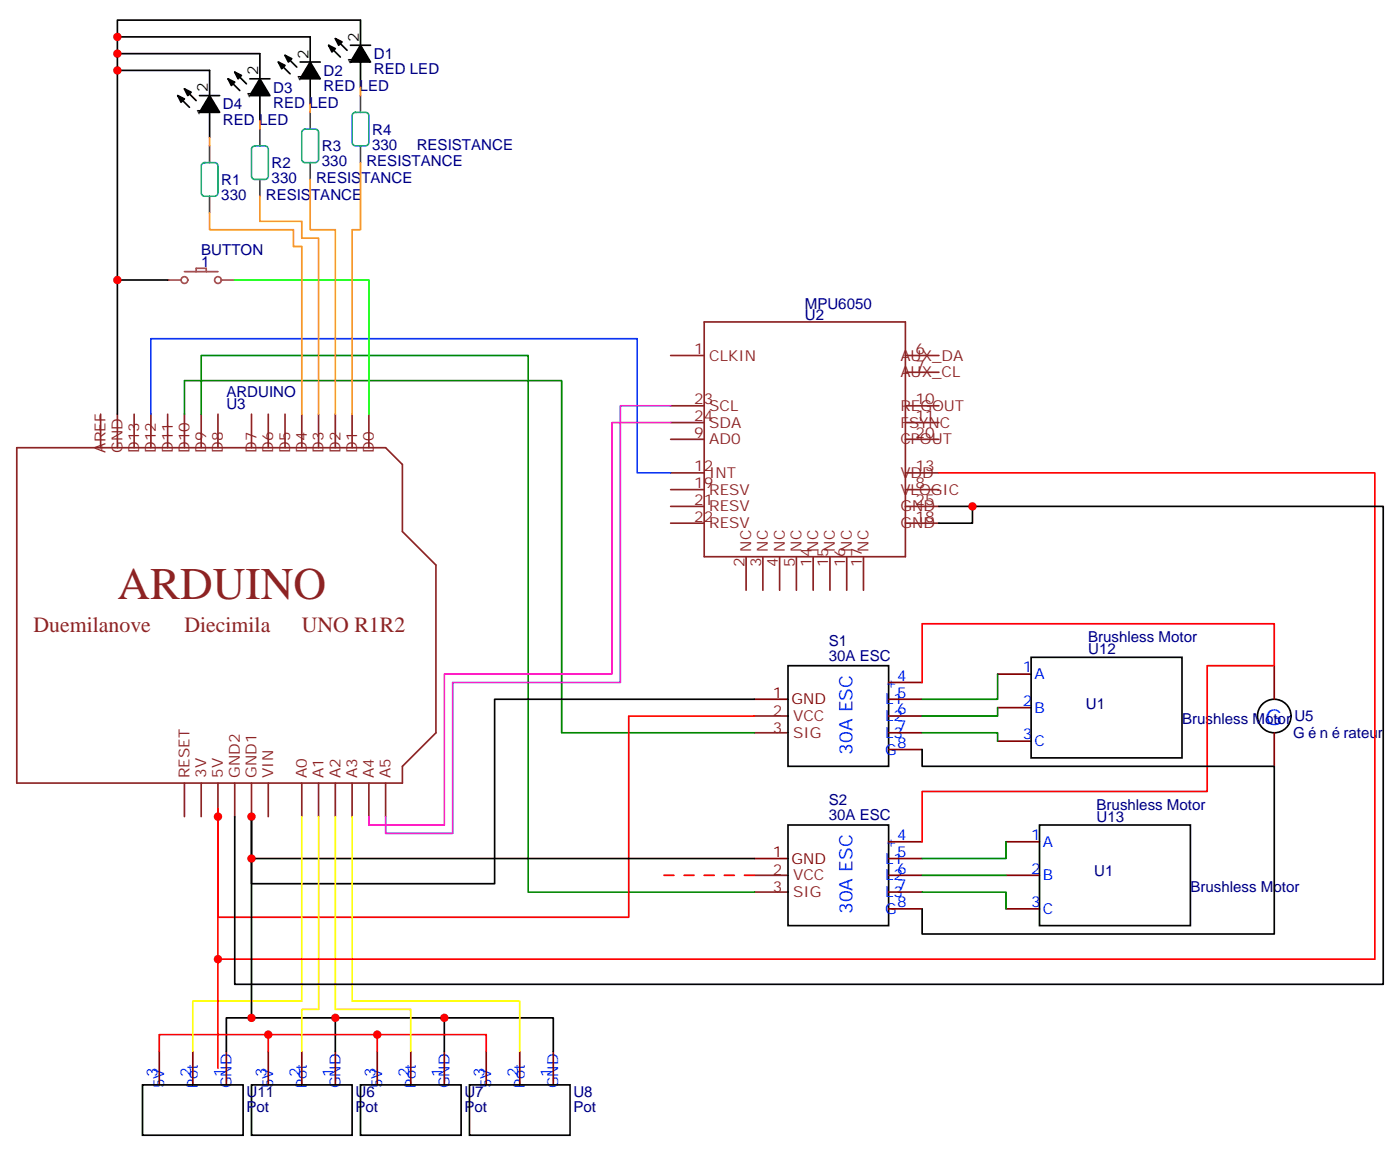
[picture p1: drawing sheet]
<svg xmlns="http://www.w3.org/2000/svg" width="295mm" height="242mm" viewBox="0 0 295 242" stroke-linecap="round" stroke-linejoin="round" font-family="sans-serif">
<g fill="none" stroke="#8c2424" stroke-width=".35">
<path d="M141.1 74.8h7.1M148.2 67.7h42.3v49.4h-42.3zM190.5 74.8h7.1M190.5 78.3h7.1M3.5 94.2h77.6l3.6 3.5v14.1l7 7.1v35.3l-7 7v3.5h-81.2zM21.2 87.1v7.1M24.7 87.1v7.1M28.2 87.1v7.1M31.7 87.1v7.1M35.3 87.1v7.1M38.8 87.1v7.1M42.3 87.1v7.1"/>
<path d="M45.9 87.1v7.1M52.9 87.1v7.1M56.4 87.1v7.1M60 87.1v7.1M63.5 87.1v7.1M67 87.1v7.1M70.6 87.1v7.1M74.1 87.1v7.1M77.6 87.1v7.1M141.1 92.4h7.1M141.1 85.4h7.1M141.1 88.9h7.1"/>
<path d="M141.1 99.5h7.1M190.5 92.4h7.1M190.5 85.4h7.1M190.5 88.9h7.1M190.5 99.5h7.1M141.1 103h7.1M141.1 110.1h7.1M141.1 106.5h7.1M157 117.1v7.1M160.5 117.1v7.1M164 117.1v7.1M167.6 117.1v7.1"/>
<path d="M171.1 117.1v7.1M174.6 117.1v7.1M178.2 117.1v7.1M181.7 117.1v7.1M190.5 103h7.1M190.5 110.1h7.1M190.5 106.5h7.1M158.7 150.6h7.1M158.7 154.2h7.1M38.8 164.7v7.1M42.3 164.7v7.1M45.9 164.7v7.1"/>
<path d="M49.4 164.7v7.1M52.9 164.7v7.1M56.4 164.7v7.1M63.5 164.7v7.1M67 164.7v7.1M70.6 164.7v7.1M74.1 164.7v7.1M77.6 164.7v7.1M81.1 164.7v7.1M158.7 184.1h7.1M158.7 187.7h7.1"/>
</g>
<g fill="none" stroke="#870000" stroke-width=".35">
<path d="M158.7 147.1h7.1M187 147.1h7M187 150.6h7M187 154.2h7M187 143.6h7M187 157.7h7M209.9 141.8h7.1M209.9 148.9h7.1M209.9 155.9h7.1M268.1 140.1v7M268.1 154.2v7M187 177.1h7"/>
<path d="M211.7 177.1h7M158.7 180.6h7.1M187 180.6h7M187 184.1h7M187 187.7h7M187 191.2h7M211.7 184.1h7M211.7 191.2h7M33.5 221.2v7M40.6 221.2v7M47.6 221.2v7M56.4 221.2v7"/>
<path d="M63.5 221.2v7M70.6 221.2v7M79.4 221.2v7M86.4 221.2v7M93.5 221.2v7M102.3 221.2v7M109.4 221.2v7M116.4 221.2v7"/>
</g>
<g fill="none" stroke="#000" stroke-width=".35">
<path d="M217 138.3h31.7v21.2h-31.7zM165.8 140.1h21.2v21.1h-21.2zM165.8 173.6h21.2v21.1h-21.2zM218.7 173.6h31.8v21.1h-31.8zM30 228.2h21.2v10.6h-21.2zM52.9 228.2h21.2v10.6h-21.2zM75.8 228.2h21.2v10.6h-21.2zM98.8 228.2h21.1v10.6h-21.1z"/>
<circle cx="268.1" cy="150.6" r="3.5"/>
</g>
<g fill="none" stroke="#a64a4a" stroke-width=".35">
<path d="M35.3 58.9h2.8M38.8 57.2h7.1M41.3 57.2v-.8h2.1v.8M46.6 58.9h2.8"/>
<circle cx="38.8" cy="58.9" r=".71"/>
<circle cx="45.9" cy="58.9" r=".71"/>
</g>
<g fill="#a64a4a">
<circle cx="49.4" cy="58.9" r=".18"/>
<circle cx="35.3" cy="58.9" r=".18"/>
</g>
<g fill="none" stroke="#000" stroke-width=".35">
<path d="M24.7 14.8v-3.5h30v5.3M24.7 11.3v-3.5h40.6v5.3M24.7 7.8v-3.6h51.1v5.3M38.8 18.7l2.5 2.5M48 16.6l2.4 2.5M49.4 15.2l2.5 2.4M52.6 16.6h4.2M58.6 13.1l2.4 2.4M60 11.6l2.4 2.5M63.1 13.1h4.3M65.3 16.6v5.3M69.1 9.5l2.5 2.5"/>
<path d="M70.6 8.1l2.4 2.5M73.7 9.5h4.3M75.8 13.1v5.2M37.4 20.1l2.5 2.5M42 20.1h4.2M44.1 20.1v-5.3h-19.4v44.1M44.1 23.6v5.3M54.7 20.1v5.3M35.3 58.9h-10.6v28.2M197.6 106.5h93.4v100.6h-241.6v-35.3M204.6 106.5v3.6h-7M158.7 147.1h-54.6v38.8h-51.2v-5.3"/>
<path d="M194 157.7v3.5h74.1v35.3h-74.1v-5.3M158.7 180.6h-105.8v-8.8v42.3M70.6 214.1h-23v7.1M93.5 214.1h-22.9v7.1M93.5 221.2v-7.1h22.9v7.1"/>
</g>
<path d="M38.8 18.7l1.4 .7-.7 .7zM48 16.6l1.4 .7-.7 .7zM49.4 15.2l1.4 .7-.7 .7zM58.6 13.1l1.4 .7-.7 .7zM60 11.6l1.4 .7-.7 .8zM65.3 13.1l2.1 3.5h-4.3zM69.1 9.5l1.5 .7-.8 .7zM70.6 8.1l1.4 .7-.7 .7zM75.8 9.5l2.2 3.6h-4.3zM37.4 20.1l1.4 .7-.7 .7zM44.1 20.1l2.1 3.5h-4.2zM54.7 16.6l2.1 3.5h-4.2z" fill="#000" stroke="#000" stroke-width=".35"/>
<path d="M44.1 30.7v3.5M54.7 27.2v3.5M54.7 37.7v3.6M65.3 23.6v3.6M65.3 34.2v3.5M75.8 20.1v3.5M75.8 30.7v3.5M44.1 41.3v3.5" fill="none" stroke="#4a4a4a" stroke-width=".35"/>
<path d="M42.6 34.4l.4-.2h2.2a.71 .71 0 0 1 .7 .7v5.7a.76 .76 0 0 1-.7 .7h-2.2a.76 .76 0 0 1-.7-.7v-5.7zM53.2 30.9l.4-.2h2.1a.71 .71 0 0 1 .7 .7v5.6a.76 .76 0 0 1-.7 .7h-2.1a.76 .76 0 0 1-.7-.7v-5.6zM63.7 27.4l.5-.2h2.1a.71 .71 0 0 1 .7 .7v5.6a.76 .76 0 0 1-.7 .7h-2.1a.76 .76 0 0 1-.7-.7v-5.6zM74.3 23.8l.5-.2h2.1a.71 .71 0 0 1 .7 .7v5.7a.76 .76 0 0 1-.7 .7h-2.1a.76 .76 0 0 1-.7-.7v-5.7z" fill="none" stroke="#00b5bf" stroke-width=".35"/>
<path d="M197.6 99.5h91.7v102.3h-243.4M158.7 150.6h-26.4v42.4h-86.4v-21.2M194 143.6v-12.4h74.1v8.9h-14.1v26.4h-60v10.6M45.9 170v54.7M56.4 217.7h-22.9v3.5M79.4 217.7h-23v3.5M79.4 221.2v-3.5h22.9v3.5" fill="none" stroke="#f00" stroke-width=".35"/>
<path d="M38.8 87.1v-7h79.4v74.1h40.5M42.3 87.1v-12.3h68.8v112.9h47.6M194 154.2h15.9v1.7M209.9 141.8v5.3h-15.9M209.9 148.9v1.7h-15.9M211.7 177.1v3.5h-17.7M194 187.7h17.7v3.5M194 184.1h17.7" fill="none" stroke="#008700" stroke-width=".35"/>
<path d="M63.5 171.8v38.8h-22.9v10.6M67 171.8v40.6h-3.5v8.8M70.6 171.8v40.6h15.8v8.8M74.1 171.8v38.8h35.3v10.6" fill="none" stroke="#ff0" stroke-width=".35"/>
<path d="M31.7 87.1v-15.8h102.4v28.2h7" fill="none" stroke="#03f" stroke-width=".35"/>
<path d="M141.1 88.9h-12.3v52.9h-35.3v31.8h-15.9v-1.8" fill="none" stroke="#f0f" stroke-width=".35"/>
<path d="M141.1 85.4h-10.6v58.2h-35.3v31.7h-14.1v-3.5" fill="none" stroke="#90f" stroke-width=".35"/>
<path d="M49.4 58.9h28.2v28.2" fill="none" stroke="#0f0" stroke-width=".35"/>
<path d="M158.7 184.1h-21.1" fill="none" stroke="#f00" stroke-width=".35" stroke-dasharray="2.1 2.1"/>
<path d="M75.8 18.3v1.8M44.1 28.9v1.8M54.7 25.4v1.8M65.3 21.9v1.7" fill="none" stroke="#f60" stroke-width=".35"/>
<path d="M65.3 37.7v10.6h5.3v38.8M75.8 34.2v14.1h-1.7v38.8M44.1 44.8v3.5h17.6v3.6h1.8v35.2M54.7 41.3v5.3h8.8v3.5h3.5v37" fill="none" stroke="#f90" stroke-width=".35"/>
<g fill="#c00">
<circle cx="52.9" cy="180.6" r=".88"/>
<circle cx="56.4" cy="217.7" r=".88"/>
<circle cx="79.4" cy="217.7" r=".88"/>
<circle cx="70.6" cy="214.1" r=".88"/>
<circle cx="93.5" cy="214.1" r=".88"/>
<circle cx="52.9" cy="214.1" r=".88"/>
<circle cx="52.9" cy="171.8" r=".88"/>
<circle cx="45.9" cy="171.8" r=".88"/>
<circle cx="45.9" cy="201.8" r=".88"/>
<circle cx="204.6" cy="106.5" r=".88"/>
<circle cx="24.7" cy="58.9" r=".88"/>
<circle cx="24.7" cy="14.8" r=".88"/>
<circle cx="24.7" cy="11.3" r=".88"/>
<circle cx="24.7" cy="7.8" r=".88"/>
</g>
<text font-size="9.5" fill="#8d2323" x="24.7" y="125.9">ARDUINO</text>
<g font-size="4.6" fill="#8d2323">
<text x="7.1" y="133">Duemilanove</text>
<text x="38.8" y="133">Diecimila</text>
<text x="63.5" y="133">UNO R1R2</text>
</g>
<text font-size="4.6" fill="#00f" x="266.3" y="152.5">G</text>
<g font-size="3.9" fill="#00f">
<text x="179.4" y="158.8" transform="rotate(-90 179.4 158.8)">30A ESC</text>
<text x="179.4" y="192.3" transform="rotate(-90 179.4 192.3)">30A ESC</text>
</g>
<g font-size="3.2">
<text x="75.5" y="8.8" transform="rotate(-90 75.5 8.8)">2</text>
<text x="54.3" y="15.9" transform="rotate(-90 54.3 15.9)">2</text>
<text x="64.9" y="17.3" transform="rotate(-90 64.9 17.3)">1</text>
<text x="64.9" y="12.3" transform="rotate(-90 64.9 12.3)">2</text>
<text x="75.5" y="13.8" transform="rotate(-90 75.5 13.8)">1</text>
<text x="43.7" y="19.4" transform="rotate(-90 43.7 19.4)">2</text>
<text x="54.3" y="20.8" transform="rotate(-90 54.3 20.8)">1</text>
<text x="43.7" y="24.3" transform="rotate(-90 43.7 24.3)">1</text>
</g>
<g font-size="3.2" fill="#000080">
<text x="68.1" y="15.9">D2</text>
<text x="78.7" y="15.6">RED LED</text>
<text x="78.7" y="12.4">D1</text>
<text x="46.9" y="23">D4</text>
<text x="57.5" y="22.7">RED LED</text>
<text x="57.5" y="19.5">D3</text>
<text x="68.1" y="19.2">RED LED</text>
<text x="46.9" y="26.2">RED LED</text>
<text x="78.3" y="28.3">R4</text>
<text x="57.1" y="35.4">R2</text>
<text x="67.7" y="35">330</text>
<text x="67.7" y="31.9">R3</text>
<text x="77.1" y="35">RESISTANCE</text>
<text x="78.3" y="31.5">330</text>
<text x="87.7" y="31.5">RESISTANCE</text>
<text x="46.6" y="38.9">R1</text>
<text x="57.1" y="38.5">330</text>
<text x="66.5" y="38.5">RESISTANCE</text>
<text x="46.6" y="42">330</text>
<text x="55.9" y="42">RESISTANCE</text>
<text x="42.3" y="53.6">BUTTON</text>
<text x="42.3" y="56.1">1</text>
<text x="169.3" y="64.9">MPU6050</text>
<text x="169.3" y="67.4">U2</text>
<text x="47.6" y="83.6">ARDUINO</text>
<text x="47.6" y="86.1">U3</text>
<text x="174.4" y="135.8">S1</text>
<text x="229" y="135.1">Brushless Motor</text>
<text x="229" y="137.6">U12</text>
<text x="174.4" y="139">30A ESC</text>
<text x="228.5" y="149.1">U1</text>
<text x="248.7" y="152.4">Brushless Motor U5</text>
<text x="272.1" y="155.3">G</text>
<text x="277.7" y="155.3">n</text>
<text x="282.7" y="155.3">rateur</text>
<text x="174.4" y="172.5">30A ESC</text>
<text x="174.4" y="169.3">S2</text>
<text x="230.7" y="170.4">Brushless Motor</text>
<text x="230.7" y="172.9">U13</text>
<text x="230.2" y="184.3">U1</text>
<text x="250.5" y="187.7">Brushless Motor</text>
<text x="51.9" y="233.9">Pot</text>
<text x="51.9" y="230.7">U11</text>
<text x="74.8" y="233.9">Pot</text>
<text x="74.8" y="230.7">U6</text>
<text x="97.7" y="233.9">Pot</text>
<text x="97.7" y="230.7">U7</text>
<text x="120.6" y="233.9">Pot</text>
<text x="120.6" y="230.7">U8</text>
</g>
<g font-size="3.2" fill="#8d2323">
<text x="146" y="74.4">1</text>
<text x="149.2" y="75.8">CLKIN</text>
<text x="189.4" y="75.8">AUX_DA</text>
<text x="192.6" y="74.4">6</text>
<text x="192.6" y="78">7</text>
<text x="189.4" y="79.4">AUX_CL</text>
<text x="146" y="85">23</text>
<text x="146" y="88.5">24</text>
<text x="149.2" y="86.4">SCL</text>
<text x="149.2" y="90">SDA</text>
<text x="189.4" y="86.4">REGOUT</text>
<text x="189.4" y="90">FSYNC</text>
<text x="192.6" y="85">10</text>
<text x="192.6" y="88.5">11</text>
<text x="22.2" y="95.2" transform="rotate(-90 22.2 95.2)">AREF</text>
<text x="25.8" y="95.2" transform="rotate(-90 25.8 95.2)">GND</text>
<text x="29.3" y="95.2" transform="rotate(-90 29.3 95.2)">D13</text>
<text x="32.8" y="95.2" transform="rotate(-90 32.8 95.2)">D12</text>
<text x="36.3" y="95.2" transform="rotate(-90 36.3 95.2)">D11</text>
<text x="39.9" y="95.2" transform="rotate(-90 39.9 95.2)">D10</text>
<text x="43.4" y="95.2" transform="rotate(-90 43.4 95.2)">D9</text>
<text x="46.9" y="95.2" transform="rotate(-90 46.9 95.2)">D8</text>
<text x="54" y="95.2" transform="rotate(-90 54 95.2)">D7</text>
<text x="57.5" y="95.2" transform="rotate(-90 57.5 95.2)">D6</text>
<text x="61" y="95.2" transform="rotate(-90 61 95.2)">D5</text>
<text x="64.6" y="95.2" transform="rotate(-90 64.6 95.2)">D4</text>
<text x="68.1" y="95.2" transform="rotate(-90 68.1 95.2)">D3</text>
<text x="71.6" y="95.2" transform="rotate(-90 71.6 95.2)">D2</text>
<text x="75.1" y="95.2" transform="rotate(-90 75.1 95.2)">D1</text>
<text x="78.7" y="95.2" transform="rotate(-90 78.7 95.2)">D0</text>
<text x="146" y="92.1">9</text>
<text x="149.2" y="93.5">AD0</text>
<text x="189.4" y="93.5">CPOUT</text>
<text x="192.6" y="92.1">20</text>
<text x="146" y="99.1">12</text>
<text x="149.2" y="100.5">INT</text>
<text x="189.4" y="100.5">VDD</text>
<text x="192.6" y="99.1">13</text>
<text x="146" y="102.7">19</text>
<text x="146" y="106.2">21</text>
<text x="149.2" y="104.1">RESV</text>
<text x="149.2" y="107.6">RESV</text>
<text x="189.4" y="104.1">VLOGIC</text>
<text x="189.4" y="107.6">GND</text>
<text x="192.6" y="102.7">8</text>
<text x="192.6" y="106.2">25</text>
<text x="146" y="109.7">22</text>
<text x="149.2" y="111.1">RESV</text>
<text x="189.4" y="111.1">GND</text>
<text x="192.6" y="109.7">18</text>
<text x="156.6" y="119.2" transform="rotate(-90 156.6 119.2)">2</text>
<text x="158" y="116.1" transform="rotate(-90 158 116.1)">NC</text>
<text x="160.2" y="119.2" transform="rotate(-90 160.2 119.2)">3</text>
<text x="161.6" y="116.1" transform="rotate(-90 161.6 116.1)">NC</text>
<text x="163.7" y="119.2" transform="rotate(-90 163.7 119.2)">4</text>
<text x="165.1" y="116.1" transform="rotate(-90 165.1 116.1)">NC</text>
<text x="167.2" y="119.2" transform="rotate(-90 167.2 119.2)">5</text>
<text x="168.6" y="116.1" transform="rotate(-90 168.6 116.1)">NC</text>
<text x="170.7" y="119.2" transform="rotate(-90 170.7 119.2)">14</text>
<text x="172.2" y="116.1" transform="rotate(-90 172.2 116.1)">NC</text>
<text x="174.3" y="119.2" transform="rotate(-90 174.3 119.2)">15</text>
<text x="175.7" y="116.1" transform="rotate(-90 175.7 116.1)">NC</text>
<text x="177.8" y="119.2" transform="rotate(-90 177.8 119.2)">16</text>
<text x="179.2" y="116.1" transform="rotate(-90 179.2 116.1)">NC</text>
<text x="181.3" y="119.2" transform="rotate(-90 181.3 119.2)">17</text>
<text x="182.7" y="116.1" transform="rotate(-90 182.7 116.1)">NC</text>
<text x="162.6" y="150.6">2</text>
<text x="162.6" y="154.2">3</text>
<text x="166.9" y="151.7">VCC</text>
<text x="166.9" y="155.2">SIG</text>
<text x="39.9" y="163.7" transform="rotate(-90 39.9 163.7)">RESET</text>
<text x="43.4" y="163.7" transform="rotate(-90 43.4 163.7)">3V</text>
<text x="46.9" y="163.7" transform="rotate(-90 46.9 163.7)">5V</text>
<text x="50.4" y="163.7" transform="rotate(-90 50.4 163.7)">GND2</text>
<text x="54" y="163.7" transform="rotate(-90 54 163.7)">GND1</text>
<text x="57.5" y="163.7" transform="rotate(-90 57.5 163.7)">VIN</text>
<text x="64.6" y="163.7" transform="rotate(-90 64.6 163.7)">A0</text>
<text x="68.1" y="163.7" transform="rotate(-90 68.1 163.7)">A1</text>
<text x="71.6" y="163.7" transform="rotate(-90 71.6 163.7)">A2</text>
<text x="75.1" y="163.7" transform="rotate(-90 75.1 163.7)">A3</text>
<text x="78.7" y="163.7" transform="rotate(-90 78.7 163.7)">A4</text>
<text x="82.2" y="163.7" transform="rotate(-90 82.2 163.7)">A5</text>
<text x="162.6" y="184.1">2</text>
<text x="166.9" y="185.2">VCC</text>
<text x="162.6" y="187.7">3</text>
<text x="166.9" y="188.7">SIG</text>
</g>
<g font-size="3.2" fill="#00f">
<text x="188.7" y="143.2">4</text>
<text x="215.2" y="141.5">1</text>
<text x="217.7" y="142.9">A</text>
<text x="186.3" y="148.2">L1</text>
<text x="186.3" y="144.6">+</text>
<text x="188.7" y="146.8">5</text>
<text x="215.2" y="148.5">2</text>
<text x="217.7" y="149.9">B</text>
<text x="186.3" y="151.7">L2</text>
<text x="186.3" y="155.2">L3</text>
<text x="188.7" y="150.3">6</text>
<text x="188.7" y="153.8">7</text>
<text x="215.2" y="155.6">3</text>
<text x="186.3" y="158.8">G</text>
<text x="188.7" y="157.3">8</text>
<text x="217.7" y="157">C</text>
<text x="186.3" y="178.2">+</text>
<text x="188.7" y="176.7">4</text>
<text x="217" y="176.7">1</text>
<text x="219.4" y="178.2">A</text>
<text x="186.3" y="181.7">L1</text>
<text x="186.3" y="185.2">L2</text>
<text x="188.7" y="180.3">5</text>
<text x="188.7" y="183.8">6</text>
<text x="217" y="183.8">2</text>
<text x="219.4" y="185.2">B</text>
<text x="186.3" y="188.7">L3</text>
<text x="188.7" y="187.3">7</text>
<text x="188.7" y="190.9">8</text>
<text x="217" y="190.9">3</text>
<text x="186.3" y="192.3">G</text>
<text x="219.4" y="192.3">C</text>
<text x="33.2" y="226.5" transform="rotate(-90 33.2 226.5)">3</text>
<text x="40.2" y="226.5" transform="rotate(-90 40.2 226.5)">2</text>
<text x="47.3" y="226.5" transform="rotate(-90 47.3 226.5)">1</text>
<text x="56.1" y="226.5" transform="rotate(-90 56.1 226.5)">3</text>
<text x="63.1" y="226.5" transform="rotate(-90 63.1 226.5)">2</text>
<text x="70.2" y="226.5" transform="rotate(-90 70.2 226.5)">1</text>
<text x="79" y="226.5" transform="rotate(-90 79 226.5)">3</text>
<text x="86.1" y="226.5" transform="rotate(-90 86.1 226.5)">2</text>
<text x="93.1" y="226.5" transform="rotate(-90 93.1 226.5)">1</text>
<text x="102" y="226.5" transform="rotate(-90 102 226.5)">3</text>
<text x="109" y="226.5" transform="rotate(-90 109 226.5)">2</text>
<text x="116.1" y="226.5" transform="rotate(-90 116.1 226.5)">1</text>
<text x="34.6" y="229" transform="rotate(-90 34.6 229)">5V</text>
<text x="41.6" y="229" transform="rotate(-90 41.6 229)">Pot</text>
<text x="48.7" y="229" transform="rotate(-90 48.7 229)">GND</text>
<text x="57.5" y="229" transform="rotate(-90 57.5 229)">5V</text>
<text x="64.6" y="229" transform="rotate(-90 64.6 229)">Pot</text>
<text x="71.6" y="229" transform="rotate(-90 71.6 229)">GND</text>
<text x="80.4" y="229" transform="rotate(-90 80.4 229)">5V</text>
<text x="87.5" y="229" transform="rotate(-90 87.5 229)">Pot</text>
<text x="94.5" y="229" transform="rotate(-90 94.5 229)">GND</text>
<text x="103.4" y="229" transform="rotate(-90 103.4 229)">5V</text>
<text x="110.4" y="229" transform="rotate(-90 110.4 229)">Pot</text>
<text x="117.5" y="229" transform="rotate(-90 117.5 229)">GND</text>
</g>
<g font-size="3.2" fill="#900">
<text x="162.6" y="146.8">1</text>
<text x="166.5" y="148.2">GND</text>
<text x="162.6" y="180.3">1</text>
<text x="166.5" y="181.7">GND</text>
</g>
</svg>
